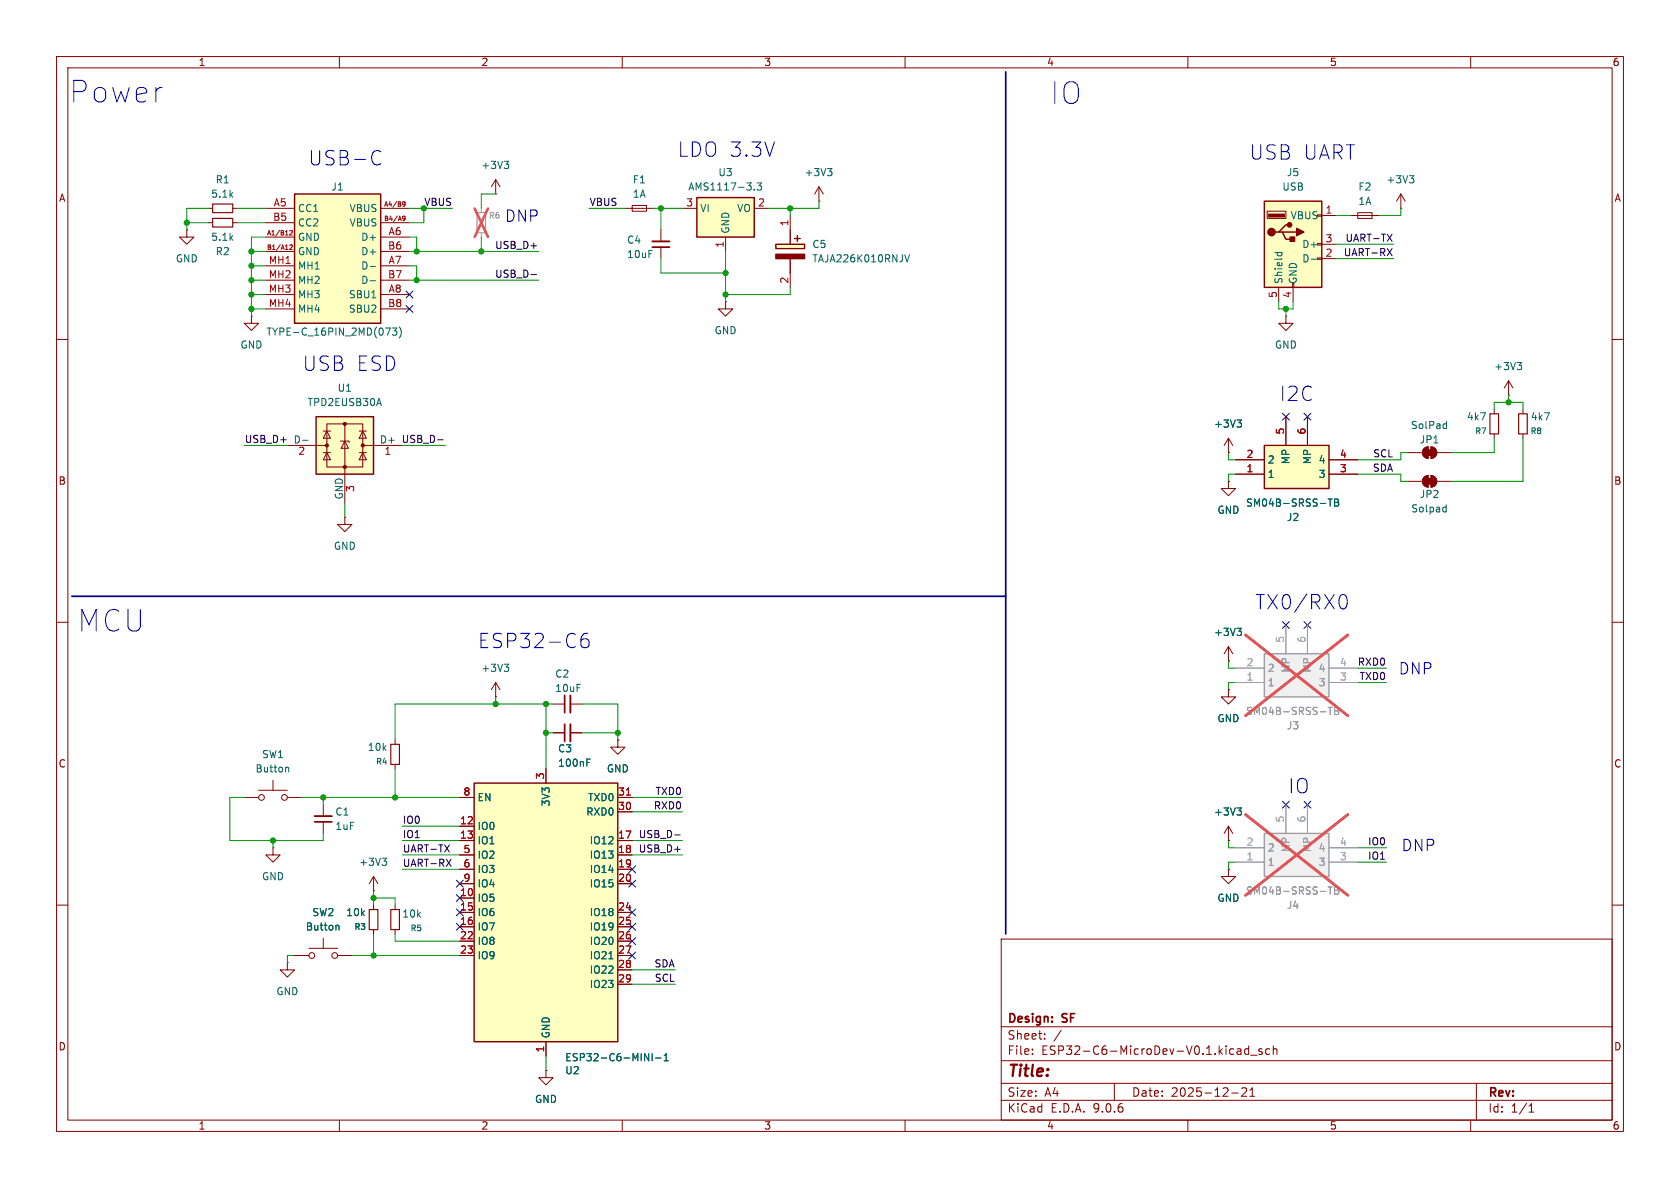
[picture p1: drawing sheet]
<svg xmlns="http://www.w3.org/2000/svg" width="297mm" height="210mm" viewBox="0 0 297 210" stroke-linecap="round" stroke-linejoin="round" font-family="sans-serif">
<g fill="none" stroke="#840000" stroke-width=".18">
<path d="M10 10h277v190h-277zM12 12h273v186h-273zM60 10v2M110 10v2M160 10v2M210 10v2M260 10v2M44.4 55.9v1.3h-1.2l1.2 1.2 1.3-1.2h-1.3M44.4 55.9h.1M10 60h2M269.2 72.4v.8M269.2 76.7v.8"/>
<path d="M285 60h2M10 110h2M285 110h2M10 160h2M177 166h108v32h-108zM285 160h2M60 198v2M110 198v2M160 198v2M177 194.5h108M177 191.5h108M177 187.5h108"/>
<path d="M177 181.5h108M182.5 186.3v.1M182.5 185.5v.1M184.7 183.6v.1M184.7 182.8v.1M187.6 182.1l-1.3 2M197 191.5v3M210 198v2M217.7 193.2h1.2M218.9 185.4h.3l.2 .2v.8M219.4 186.3l-.5 .1M219.4 185.8h-.5"/>
<path d="M219.5 192.4l.6-.1 .2 .1 .1 .3-.9 1.1h.9M220.7 185.5l-.4-.1-.3 .3v.4l.2 .2h.5M220.7 184.9v1.5M221 193.8h.8M221 192.7l.4-.4v1.5M221.1 186.5h1.1M223.1 185.5l-.4-.1-.2 .2 .1 .2 .5 .2v.3h-.6M224.5 185.5l-.5-.1-.3 .3v.4l.2 .2h.6M225.1 185.5l.2-.1 .4 .1v.9M225.1 184.9v1.5M260 198v2M261 191.5v6.5"/>
<path d="M270.3 196.6h.9M270.3 195.5l.4-.4v1.5"/>
</g>
<path d="M268.5 73.2h1.5v3.5h-1.5z" fill="none" stroke="#840000" stroke-width=".2"/>
<path d="M55.9 73.7h10.1v10.1h-10.1z" fill="#ffffc2"/>
<path d="M55.9 73.7h10.1v10.1h-10.1z" fill="none" stroke="#840000" stroke-width=".25"/>
<g fill="none" stroke="#840000" stroke-width=".18">
<path d="M87.6 34.3h.1M87.6 31.8l-.7 1.2M87.6 31.8l.8 1.2M87.6 31.8v2.5M110.5 36.8h5.1M111.8 36.3h2.5v1h-2.5zM116.8 40.6v2.1M116.8 43.7v2M50.8 78.7h7M57.1 76.2h1.3M57.8 74.9h6.3v7.7h-6.3zM57.8 76.2l.6 1.3h-1.3z"/>
<path d="M60.2 78h1.5v.2M61 78l.6 1.2h-1.3zM61 74.9v14M63.5 76.2h1.3M64.1 76.2l.7 1.3h-1.3zM64.1 78.7h7M266.7 69.9h.1M266.7 67.3l-.8 1.3M266.7 67.3l.8 1.3M266.7 67.3v2.6M57.1 80h1.3M57.8 80l.6 1.3h-1.3z"/>
<path d="M61 91.4v1.3h-1.3l1.3 1.3 1.2-1.3h-1.2M61 91.4h.1M63.5 80h1.3M64.1 80l.7 1.3h-1.3zM97.8 129.5h2M100.8 129.5h2.1M109.2 130.8v1.3h1.3l-1.3 1.3-1.3-1.3h1.3M109.2 130.8h.1"/>
</g>
<g fill="#840000" stroke="#840000" stroke-width=".18">
<circle cx="64.1" cy="78.7" r=".28"/>
<circle cx="61" cy="74.9" r=".28"/>
<circle cx="61" cy="82.6" r=".28"/>
<circle cx="57.8" cy="78.7" r=".28"/>
</g>
<path d="M89.1 28.5h.8l-.4 .5M89.7 29l.2 .2v.3l-.2 .3M53.5 77.8h1M67 70.4l.4 1.3M268.2 64.1h.8l-.4 .5M268.8 64.6l.2 .2v.3l-.2 .2M103.7 134.8h.5M103.7 134.2h.6" fill="none" stroke="#006464" stroke-width=".18"/>
<path d="M115.3 43.7h3.1M99.8 128v3.1" fill="none" stroke="#840000" stroke-width=".3"/>
<path d="M115.3 42.7h3.1M100.8 128v3.1" fill="none" stroke="#840000" stroke-width=".33"/>
<path d="M83.8 138.4h25.4v45.8h-25.4z" fill="#ffffc2"/>
<path d="M83.8 138.4h25.4v45.8h-25.4z" fill="none" stroke="#840000" stroke-width=".25"/>
<g fill="none" stroke="#840000" stroke-width=".18">
<path d="M247.6 36.8h.1M247.6 34.3l-.7 1.3M247.6 34.3l.8 1.3M247.6 34.3v2.5M251.8 79.3l.7-.3v2a1.02 1.02 0 0 1-1-.6 1.02 1.02 0 0 1 .3-1.1zM253 79a1.02 1.02 0 0 1 1 1 1.02 1.02 0 0 1-1 1zM264.2 72.4v.8M264.2 76.7v.8M248.9 80h2.6M248.9 85.1h2.6M251.8 84.4l.7-.3v2a1.02 1.02 0 0 1-1-.6 1.02 1.02 0 0 1 .3-1.1zM253 84.1a1.02 1.02 0 0 1 1 1 1.02 1.02 0 0 1-1 1z"/>
<path d="M254 80h2.5M254 85.1h2.5M96.5 135.9v2.5M97.8 124.5h2M100.8 124.5h2.1M81.3 141h2.5M81.3 146.1h2.5M81.3 148.6h2.5M81.3 151.1h2.5M81.3 153.7h2.5M81.3 156.2h2.5M81.3 158.8h2.5"/>
<path d="M109.2 141h2.6M109.2 148.6h2.6M109.2 151.1h2.6M109.2 153.7h2.6M109.2 156.2h2.6M109.2 143.5h2.6M50.8 170.2v1.3h1.3l-1.3 1.2-1.3-1.2h1.3M50.8 170.2h.1M52.1 168.9h2.5M54.6 167.6h5.1M57.1 165.9v1.7M59.7 168.9h2.5"/>
<path d="M69.8 160v.8M69.8 164.3v.8M81.3 161.3h2.5M81.3 163.8h2.5M81.3 166.4h2.5M81.3 168.9h2.5M109.2 161.3h2.6M109.2 163.8h2.6M109.2 166.4h2.6M109.2 168.9h2.6M109.2 171.5h2.6M109.2 174h2.6"/>
<path d="M96.5 184.2v2.5"/>
<circle cx="55.1" cy="168.9" r=".51"/>
<circle cx="59.2" cy="168.9" r=".51"/>
</g>
<path d="M110.7 140.6h.8" fill="none" stroke="#a90000" stroke-width=".18"/>
<g fill="none" stroke="#006464" stroke-width=".18">
<path d="M249.2 31.1h.7l-.4 .4M249.7 31.5l.2 .3v.3l-.2 .2M255.4 74.9l.3 .1M255.7 74.5v1.3M255.7 75.7l-.3 .1M255.3 89.6l.4 .1M255.7 89.2v1.3M255.7 90.4l-.4 .1M59.6 163.6l.3 .1v.7M107.6 169.5h.8M114 186.3l.7 1.2v-1.2M115.3 186.3v1.2"/>
<path d="M115.9 187h1M117.4 187.5h.7M117.4 186.6l.4-.3v1.2"/>
</g>
<g fill="#840000" stroke="#840000" stroke-width=".18">
<path d="M252.2 79.5h1v1h-1z"/>
<path d="M251.8 79.3l.7-.3v2a1.02 1.02 0 0 1-1-.6 1.02 1.02 0 0 1 .3-1.1z"/>
<path d="M253 79a1.02 1.02 0 0 1 1 1 1.02 1.02 0 0 1-1 1z"/>
<path d="M252.2 84.6h1v1h-1z"/>
<path d="M251.8 84.4l.7-.3v2a1.02 1.02 0 0 1-1-.6 1.02 1.02 0 0 1 .3-1.1z"/>
<path d="M253 84.1a1.02 1.02 0 0 1 1 1 1.02 1.02 0 0 1-1 1z"/>
</g>
<path d="M263.4 73.2h1.5v3.5h-1.5zM69.1 160.8h1.5v3.5h-1.5z" fill="none" stroke="#840000" stroke-width=".2"/>
<path d="M99.8 122.9v3.1" fill="none" stroke="#840000" stroke-width=".3"/>
<path d="M100.8 122.9v3.1" fill="none" stroke="#840000" stroke-width=".33"/>
<path d="M223.5 35.6h10.2v15.2h-10.2z" fill="#ffffc2"/>
<path d="M223.5 35.6h10.2v15.2h-10.2zM228 39.8h-.7l-1.2 1.2h-.7M226.1 41h.6l.6 1.3h1.3M226.7 41h2.5" fill="none" stroke="#840000" stroke-width=".25"/>
<g fill="#840000" stroke="#840000" stroke-width=".25">
<path d="M228.1 41.9h.8v.8h-.8z"/>
<path d="M229.2 40.4l1.3 .6-1.3 .7z"/>
<circle cx="224.8" cy="41" r=".63"/>
<circle cx="228" cy="39.8" r=".38"/>
</g>
<path d="M224.3 37.8h2.8v.6h-2.8z" fill="#840000" stroke="#840000" stroke-width=".18"/>
<g fill="none" stroke="#840000" stroke-width=".18">
<path d="M224 37.3h3.3v1.3h-3.3zM232.9 38h.8v.2h-.8zM233.7 38.1h2.5M238.8 38.1h5M240 37.6h2.6v1h-2.6zM226.1 50.8v2.5M227.3 55.9v1.3h1.3l-1.3 1.2-1.2-1.2h1.2M227.3 55.9h.1M228.6 50.8v2.5M232.9 43.1h.8v.2h-.8zM232.9 45.6h.8v.2h-.8zM233.7 43.2h2.5"/>
<path d="M233.7 45.7h2.5M217.2 77.5l-.8 1.2M217.2 77.5l.7 1.2M217.2 77.5v2.5M217.2 80h.1"/>
</g>
<path d="M225.4 44.6h1.2M225.9 44.6l-.1 .4M226.6 44.6v.4M231.8 45.8h1M218.7 74.2h.8l-.5 .5M219.2 74.7l.3 .3v.3l-.3 .2" fill="none" stroke="#006464" stroke-width=".18"/>
<path d="M137.2 43.2h5v.7h-5z" fill="#ffffc2"/>
<path d="M137.2 43.2h5v.7h-5zM139.7 40.6v2.6M139.7 45.7v2.6M140.5 42.2h1M141 41.7v1" fill="none" stroke="#840000" stroke-width=".25"/>
<path d="M137.2 45h5v.7h-5z" fill="#840000" stroke="#840000" stroke-width=".25"/>
<g fill="none" stroke="#840000" stroke-width=".18">
<path d="M139.7 38.1v2.5M144.8 35.6h.1M144.8 33l-.8 1.3M144.8 33l.7 1.3M144.8 33v2.6M139.7 48.3v2.5M69.8 130.8v.8M69.8 135.1v.8M87.6 123.2h.1M87.6 120.7l-.7 1.2M87.6 120.7l.8 1.2M87.6 120.7v2.5"/>
<path d="M96.5 189.2v1.3h1.3l-1.3 1.3-1.3-1.3h1.3M96.5 189.2h.1"/>
</g>
<path d="M146.3 29.8h.8l-.4 .5M146.8 30.3l.3 .2v.3l-.3 .3M159.9 45l.5 1.3 .4-1.3M89.1 117.4h.8l-.4 .5M89.7 117.9l.2 .2v.3l-.2 .3" fill="none" stroke="#006464" stroke-width=".18"/>
<path d="M69.1 131.6h1.5v3.5h-1.5z" fill="none" stroke="#840000" stroke-width=".2"/>
<path d="M123.2 34.9h10.1v7h-10.1z" fill="#ffffc2"/>
<path d="M123.2 34.9h10.1v7h-10.1z" fill="none" stroke="#840000" stroke-width=".25"/>
<g fill="none" stroke="#840000" stroke-width=".18">
<path d="M120.6 36.8h2.6M133.3 36.8h2.6M128.3 53.3v1.3h1.2l-1.2 1.3-1.3-1.3h1.3M128.3 53.3h.1M128.3 41.9v2.6M45.7 139.7h5.1M48.3 137.9v1.8M43.2 141h2.5M48.3 149.9v1.2h1.2l-1.2 1.3-1.3-1.3h1.3M48.3 149.9h.1M50.8 141h2.5"/>
<circle cx="46.2" cy="141" r=".51"/>
<circle cx="50.3" cy="141" r=".51"/>
</g>
<path d="M133.3 33.5v.1M133.8 32.3h.8l-.4 .5 .4 .1v.6l-.2 .1-.6-.1M50.7 135.6l.3 .2v.7" fill="none" stroke="#006464" stroke-width=".18"/>
<path d="M84.3 37.6h1.6v3.5h-1.6z" fill="none" stroke="#a1a1a1" stroke-width=".2"/>
<path d="M85.1 36.8v.8M85.1 41.1v.8" fill="none" stroke="#a1a1a1" stroke-width=".18"/>
<path d="M83.9 36.9l2.4 5M86.3 36.9l-2.4 5" fill="none" stroke="#e65255" stroke-width=".46"/>
<path d="M52.1 34.3h15.2v22.9h-15.2z" fill="#ffffc2"/>
<path d="M52.1 34.3h15.2v22.9h-15.2z" fill="none" stroke="#840000" stroke-width=".25"/>
<g fill="none" stroke="#840000" stroke-width=".18">
<path d="M47 36.8h5.1M47 39.4h5.1M67.3 36.8h5.1M67.3 39.4h5.1M47 41.9h5.1M47 44.5h5.1M47 47h5.1M47 49.5h5.1M47 52.1h5.1M47 54.6h5.1M67.3 41.9h5.1M67.3 44.5h5.1"/>
<path d="M67.3 47h5.1M67.3 49.5h5.1M67.3 52.1h5.1M67.3 54.6h5.1M217.2 85.1v1.3h1.2l-1.2 1.2-1.3-1.2h1.3M217.2 85.1h.1"/>
</g>
<path d="M71.6 36l-.1 .2-.3-.1v-.4h.3l.1 .1v.5l-.4 .2M71.6 38.6l-.1 .1h-.3v-.4l.3-.1 .1 .2v.4l-.4 .2M51.2 40.8h.3l.2 .2-.5 .6h.5M51.2 43.4l.3-.1 .2 .2-.5 .6h.5" fill="none" stroke="#a90000" stroke-width=".18"/>
<path d="M65.4 47.1h1M65.4 49.6h1M68.2 58h.8l-.5 1.3M69.4 58h.8l-.5 .5 .4 .1v.5l-.2 .2-.5-.2M70.6 57.8a1.46 1.46 0 0 1 0 1.9" fill="none" stroke="#006464" stroke-width=".18"/>
<path d="M223.5 78.7h11.4v7.7h-11.4z" fill="#ffffc2"/>
<path d="M223.5 78.7h11.4v7.7h-11.4z" fill="none" stroke="#840000" stroke-width=".25"/>
<g fill="none" stroke="#840000" stroke-width=".18">
<path d="M36.8 36.8h.8M36.8 39.4h.8M41.1 36.8h.8M41.1 39.4h.8M33 40.6v1.3h-1.3l1.3 1.3 1.3-1.3h-1.3M33 40.6h.1M227.3 73.7v5M231.1 73.7v5M218.4 83.8h5.1M218.4 81.3h5.1M234.9 83.8h5.1M234.9 81.3h5.1"/>
<path d="M217.2 116.8h.1M217.2 114.3l-.8 1.3M217.2 114.3l.7 1.3M217.2 114.3v2.5M57.1 142.2v2.1M57.1 145.3v2M217.2 148.6h.1M217.2 146.1v2.5M217.2 146.1l-.8 1.2M217.2 146.1l.7 1.2"/>
</g>
<path d="M234.8 88.2h.7M235.2 88.2v1.3M235.9 88.2h.5l.2 .3-.2 .3 .2 .1 .1 .3-.3 .3h-.5zM235.9 88.8h.5M218.7 111.1h.8l-.5 .5M219.2 111.6l.3 .2v.3l-.3 .2M218.7 142.8h.8l-.5 .5M219.2 143.3l.3 .2v.3l-.3 .3" fill="none" stroke="#006464" stroke-width=".18"/>
<path d="M55.6 145.3h3.1" fill="none" stroke="#840000" stroke-width=".3"/>
<path d="M55.6 144.3h3.1" fill="none" stroke="#840000" stroke-width=".33"/>
<path d="M37.6 36.1h3.5v1.5h-3.5zM37.6 38.6h3.5v1.5h-3.5z" fill="none" stroke="#840000" stroke-width=".2"/>
<path d="M223.5 115.6h11.4v7.6h-11.4z" fill="#f0f0f0"/>
<path d="M223.5 115.6h11.4v7.6h-11.4z" fill="none" stroke="#a1a1a1" stroke-width=".25"/>
<path d="M218.4 118.1h5.1M227.3 110.5v5.1M231.1 110.5v5.1M234.9 118.1h5.1M218.4 120.7h5.1M234.9 120.7h5.1" fill="none" stroke="#a1a1a1" stroke-width=".18"/>
<path d="M234.8 125h.7M235.2 125v1.3M235.9 125h.5l.2 .3-.2 .3 .2 .2 .1 .3-.3 .2h-.5zM235.9 125.6h.5" fill="none" stroke="#989898" stroke-width=".18"/>
<path d="M220.2 112.2l18.1 14.3M238.3 112.2l-18.1 14.3" fill="none" stroke="#e65255" stroke-width=".46"/>
<path d="M65.3 160.8h1.5v3.5h-1.5z" fill="none" stroke="#840000" stroke-width=".2"/>
<path d="M217.2 121.9v1.3h1.2l-1.2 1.3-1.3-1.3h1.3M217.2 121.9h.1M66 157.5h.1M66 154.9v2.6M66 154.9l-.7 1.3M66 154.9l.8 1.3M217.2 153.7v1.2h1.2l-1.2 1.3-1.3-1.3h1.3M217.2 153.7h.1M66 160v.8M66 164.3v.8" fill="none" stroke="#840000" stroke-width=".18"/>
<path d="M67.6 151.7h.7l-.4 .5M68.1 152.2l.2 .2v.3l-.2 .3" fill="none" stroke="#006464" stroke-width=".18"/>
<path d="M223.5 147.3h11.4v7.6h-11.4z" fill="#f0f0f0"/>
<path d="M223.5 147.3h11.4v7.6h-11.4z" fill="none" stroke="#a1a1a1" stroke-width=".25"/>
<path d="M218.4 118.1h5.1M227.3 110.5v5.1M231.1 110.5v5.1M234.9 118.1h5.1M218.4 120.7h5.1M234.9 120.7h5.1M218.4 152.4h5.1M218.4 149.9h5.1M227.3 142.2v5.1M231.1 142.2v5.1M234.9 152.4h5.1M234.9 149.9h5.1" fill="none" stroke="#a1a1a1" stroke-width=".18"/>
<path d="M234.8 125h.7M235.2 125v1.3M235.9 125h.5l.2 .3-.2 .3 .2 .2 .1 .3-.3 .2h-.5zM235.9 125.6h.5M234.8 156.8h.7M235.2 156.8v1.3M235.9 156.8h.5l.2 .2-.2 .4 .2 .1 .1 .3-.3 .3h-.5zM235.9 157.4h.5" fill="none" stroke="#989898" stroke-width=".18"/>
<path d="M220.2 112.2l18.1 14.3M238.3 112.2l-18.1 14.3M220.2 144l18.1 14.3M238.3 144l-18.1 14.3" fill="none" stroke="#e65255" stroke-width=".46"/>
<path d="M93.9 48.5h.9M245.3 43.9l.8 1.3M245.3 41.4l.8 1.3M246.1 43.9l-.8 1.3M246.1 41.4l-.8 1.3M77.4 77.7h.9M78.6 149.3l.8 1.3M78.9 151.9l.8 1.3M79.4 149.3l-.8 1.3M79.7 151.9l-.8 1.3M119.3 147.6h.9" fill="none" stroke="#0f0f0f" stroke-width=".18"/>
<path d="M177.8 12.7v152.4M12.7 105.4h165.1" fill="none" stroke="#000084" stroke-width=".3"/>
<g fill="none" stroke="#009600" stroke-width=".18">
<path d="M33 39.4h3.8M36.8 36.8h-3.8v3.8M41.9 36.8h5.1M41.9 39.4h5.1M72.4 36.8h7.6M74.9 36.8v2.6h-2.5M87.6 34.3h-2.5v2.5M104.1 36.8h6.4M115.6 36.8h5M116.8 36.8v3.8M139.7 36.8v1.3M144.8 35.6v1.2h-8.9"/>
<path d="M236.2 38.1h2.6M247.6 36.8v1.3h-3.8M44.4 52.1h2.6M44.4 44.5h2.6M44.4 47h2.6M44.4 49.5h2.6M44.4 54.6h2.6M47 41.9h-2.6v14M72.4 41.9h1.3v2.6M72.4 47h1.3v2.5M72.4 44.5h22.8M72.4 49.5h22.8"/>
<path d="M85.1 41.9v2.6M116.8 45.7v2.6h11.5M128.3 44.5v8.8M139.7 50.8v1.3h-11.4M226.1 53.3v1.3h2.5v-1.3M227.3 54.6v1.3M236.2 43.2h10.2M236.2 45.7h10.2M43.2 78.7h7.6M71.1 78.7h7.6M264.2 72.4v-1.3h5v1.3M264.2 77.5v2.5h-7.7"/>
<path d="M266.7 69.9v1.2M269.2 77.5v7.6h-12.7M61 88.9v2.5M217.2 80v1.3h1.2M218.4 83.8h-1.2v1.3M240 83.8h7.6v1.3h1.3M248.9 80h-1.3v1.3h-7.6M217.2 116.8v1.3h1.2M240 118.1h5.1M69.8 135.9v5.1M87.6 123.2v1.3M96.5 124.5v11.4"/>
<path d="M96.5 129.5h1.3M97.8 124.5h-28v6.3M102.9 124.5h6.3v6.3M102.9 129.5h6.3M218.4 120.7h-1.2v1.2M240 120.7h5.1M43.2 141h-2.6v7.6h16.5v-1.3M48.3 148.6v1.3M53.3 141h28M57.1 141v1.2M66 158.8h3.8v1.2M66 157.5v2.5"/>
<path d="M71.1 151.1h10.2M71.1 148.6h10.2M71.1 146.1h10.2M71.1 153.7h10.2M111.8 151.1h8.8M111.8 143.5h8.8M111.8 148.6h8.8M111.8 141h8.8M217.2 148.6v1.3h1.2M218.4 152.4h-1.2v1.3M240 152.4h5.1M240 149.9h5.1"/>
<path d="M52.1 168.9h-1.3v1.3M62.2 168.9h19.1M66 165.1v3.8M69.8 165.1v1.3h11.5M111.8 174h7.6M111.8 171.5h7.6M96.5 186.7v2.5"/>
</g>
<g fill="none" stroke="#000084" stroke-width=".18">
<path d="M71.8 54l1.2 1.2M71.8 51.5l1.2 1.2M73 54l-1.2 1.2M73 51.5l-1.2 1.2M226.7 73.1l1.2 1.2M227.9 73.1l-1.2 1.2M230.5 73.1l1.2 1.2M231.7 73.1l-1.2 1.2M226.7 109.9l1.2 1.2M227.9 109.9l-1.2 1.2M230.5 109.9l1.2 1.2M231.7 109.9l-1.2 1.2"/>
<path d="M80.7 155.6l1.2 1.2M80.7 158.1l1.2 1.3M81.9 155.6l-1.2 1.2M81.9 158.1l-1.2 1.3M111.2 155.6l1.2 1.2M111.2 153.1l1.2 1.2M112.4 155.6l-1.2 1.2M112.4 153.1l-1.2 1.2M226.7 141.6l1.2 1.2M227.9 141.6l-1.2 1.2M230.5 141.6l1.2 1.2M231.7 141.6l-1.2 1.2"/>
<path d="M80.7 163.2l1.2 1.2M80.7 160.7l1.2 1.2M81.9 163.2l-1.2 1.2M81.9 160.7l-1.2 1.2M111.2 165.8l1.2 1.2M111.2 168.3l1.2 1.2M111.2 160.7l1.2 1.2M111.2 163.2l1.2 1.2M112.4 165.8l-1.2 1.2M112.4 168.3l-1.2 1.2M112.4 160.7l-1.2 1.2M112.4 163.2l-1.2 1.2"/>
</g>
<path d="M66.2 26.7a.89 .89 0 0 1 1.1 .2M67.3 28.9a.89 .89 0 0 1-1.1 .1M103.9 112a1.01 1.01 0 0 0-1.2 1v1l.2 .4 .8 .1 .3-.2 .1-.9-.2-.4-.7-.1-.5 .5M237.1 105.2a.6 .6 0 0 1 .9 .4 1.49 1.49 0 0 1-.4 2l-.5-.1" fill="none" stroke="#0000c2" stroke-width=".18"/>
<g fill="none" stroke="#840000" stroke-width=".18">
<path d="M227.3 73.7v5M231.1 73.7v5M217.2 80h.1M217.2 85.1h.1M218.4 83.8h5.1M218.4 81.3h5.1M234.9 83.8h5.1M234.9 81.3h5.1M217.2 116.8h.1M96.5 135.9v2.5M97.8 129.5h2M100.8 129.5h2.1"/>
<path d="M109.2 130.8h.1M217.2 121.9h.1M81.3 141h2.5M81.3 146.1h2.5M81.3 148.6h2.5M81.3 151.1h2.5M81.3 153.7h2.5M81.3 156.2h2.5M81.3 158.8h2.5M109.2 141h2.6M109.2 148.6h2.6M109.2 151.1h2.6"/>
<path d="M109.2 153.7h2.6M109.2 156.2h2.6M109.2 143.5h2.6M217.2 148.6h.1M217.2 153.7h.1M52.1 168.9h2.5M59.7 168.9h2.5M66 160v.8M66 164.3v.8M81.3 168.9h2.5M81.3 161.3h2.5M81.3 163.8h2.5"/>
<path d="M81.3 166.4h2.5M109.2 168.9h2.6M109.2 161.3h2.6M109.2 163.8h2.6M109.2 166.4h2.6M109.2 171.5h2.6M109.2 174h2.6M96.5 189.2h.1M96.5 184.2v2.5"/>
</g>
<g fill="none" stroke="#006464" stroke-width=".18">
<path d="M218.7 74.2h.8l-.5 .5M219.2 74.7l.3 .3v.3l-.3 .2M234.8 88.2h.7M235.2 88.2v1.3M235.9 88.2h.5l.2 .3-.2 .3 .2 .1 .1 .3-.3 .3h-.5zM235.9 88.8h.5M218.7 111.1h.8l-.5 .5M219.2 111.6l.3 .2v.3l-.3 .2M103.7 134.8h.5M103.7 134.2h.6M218.7 142.8h.8l-.5 .5M219.2 143.3l.3 .2v.3l-.3 .3"/>
<path d="M59.6 163.6l.3 .1v.7M107.6 169.5h.8M114 186.3l.7 1.2v-1.2M115.3 186.3v1.2M115.9 187h1M117.4 187.5h.7M117.4 186.6l.4-.3v1.2"/>
</g>
<path d="M110.7 140.6h.8" fill="none" stroke="#a90000" stroke-width=".18"/>
<g fill="#009600" stroke="#009600" stroke-width=".18">
<circle cx="33" cy="39.4" r=".46"/>
<circle cx="74.9" cy="36.8" r=".46"/>
<circle cx="44.4" cy="44.5" r=".46"/>
<circle cx="44.4" cy="47" r=".46"/>
<circle cx="66" cy="168.9" r=".46"/>
<circle cx="66" cy="158.8" r=".46"/>
<circle cx="73.7" cy="44.5" r=".46"/>
<circle cx="73.7" cy="49.5" r=".46"/>
<circle cx="44.4" cy="49.5" r=".46"/>
<circle cx="44.4" cy="54.6" r=".46"/>
<circle cx="44.4" cy="52.1" r=".46"/>
<circle cx="48.3" cy="148.6" r=".46"/>
<circle cx="69.8" cy="141" r=".46"/>
<circle cx="57.1" cy="141" r=".46"/>
<circle cx="227.3" cy="54.6" r=".46"/>
<circle cx="139.7" cy="36.8" r=".46"/>
<circle cx="87.6" cy="124.5" r=".46"/>
<circle cx="128.3" cy="48.3" r=".46"/>
<circle cx="116.8" cy="36.8" r=".46"/>
<circle cx="128.3" cy="52.1" r=".46"/>
<circle cx="85.1" cy="44.5" r=".46"/>
<circle cx="96.5" cy="124.5" r=".46"/>
<circle cx="96.5" cy="129.5" r=".46"/>
<circle cx="266.7" cy="71.1" r=".46"/>
<circle cx="109.2" cy="129.5" r=".46"/>
</g>
<g font-size="5.3" fill="#0000c2">
<text x="12.3" y="18.4">Power</text>
<text x="185.7" y="18.6">IO</text>
<text x="13.5" y="112">MCU</text>
</g>
<g font-size="3.5" fill="#0000c2">
<text x="54.4" y="29.5">USB-C</text>
<text x="119.6" y="27.9">LDO 3.3V</text>
<text x="220.7" y="28.5">USB UART</text>
<text x="53.3" y="65.8">USB ESD</text>
<text x="226.1" y="71.1">I2C</text>
<text x="221.7" y="108">TX0/RX0</text>
<text x="84.3" y="114.8">ESP32-C6</text>
<text x="227.6" y="140.5">IO</text>
</g>
<g font-size="2.8" fill="#0000c2">
<text x="89.2" y="39.4">DNP</text>
<text x="247.1" y="119.4">DNP</text>
<text x="247.6" y="150.6">DNP</text>
</g>
<text font-size="2.8" fill="#840000" x="178" y="190.9">Title:</text>
<g font-size="2.1" fill="#840000">
<text x="178" y="184">Sheet:</text>
<text x="178" y="181.2">Design:</text>
<text x="187.9" y="181.2">SF</text>
<text x="178" y="186.7">File:</text>
<text x="184.1" y="186.7">ESP32-C6-MicroDev-V0.1.kicad_sch</text>
<text x="178" y="196.9">KiCad</text>
<text x="178" y="194.1">Size:</text>
<text x="184.7" y="194.1">A4</text>
<text x="185.7" y="196.9">E.D.A.</text>
<text x="193.3" y="196.9">9.0.6</text>
<text x="200" y="194.1">Date:</text>
<text x="207" y="194.1">2025-12-21</text>
<text x="263" y="194.3">Rev:</text>
<text x="263" y="196.9">Id:</text>
<text x="267.1" y="196.9">1/1</text>
</g>
<g font-size="1.8" fill="#840000">
<text x="35" y="11.9">1</text>
<text x="85" y="11.9">2</text>
<text x="135" y="11.9">3</text>
<text x="185" y="11.9">4</text>
<text x="235" y="11.9">5</text>
<text x="285" y="11.9">6</text>
<text x="10.3" y="35.9">A</text>
<text x="285.3" y="35.9">A</text>
<text x="10.3" y="85.9">B</text>
<text x="285.3" y="85.9">B</text>
<text x="10.3" y="135.9">C</text>
<text x="285.3" y="135.9">C</text>
<text x="10.3" y="185.9">D</text>
<text x="285.3" y="185.9">D</text>
<text x="35" y="199.9">1</text>
<text x="85" y="199.9">2</text>
<text x="135" y="199.9">3</text>
<text x="185" y="199.9">4</text>
<text x="235" y="199.9">5</text>
<text x="285" y="199.9">6</text>
</g>
<g font-size="1.8" fill="#006464">
<text x="37.2" y="35.2">5.1k</text>
<text x="38" y="32.6">R1</text>
<text x="58.5" y="33.9">J1</text>
<text x="85" y="30.1">+3V3</text>
<text x="111.8" y="32.6">F1</text>
<text x="111.8" y="35.2">1A</text>
<text x="121.6" y="33.9">AMS1117-3.3</text>
<text x="126.9" y="31.3">U3</text>
<text x="142.1" y="31.3">+3V3</text>
<text x="226.6" y="33.9">USB</text>
<text x="227.4" y="31.3">J5</text>
<text x="240" y="33.9">F2</text>
<text x="245" y="32.6">+3V3</text>
<text x="52.6" y="37.7">CC1</text>
<text x="52.6" y="40.2">CC2</text>
<text x="61.7" y="37.7">VBUS</text>
<text x="61.7" y="40.2">VBUS</text>
<text x="123.7" y="37.7">VI</text>
<text x="129.1" y="41.4" transform="rotate(-90 129.1 41.4)">GND</text>
<text x="130.2" y="37.7">VO</text>
<text x="228.1" y="39">VBUS</text>
<text x="240" y="36.4">1A</text>
<text x="31" y="46.6">GND</text>
<text x="37.2" y="42.8">5.1k</text>
<text x="38" y="45.3">R2</text>
<text x="52.6" y="42.8">GND</text>
<text x="52.6" y="45.3">GND</text>
<text x="52.6" y="47.9">MH1</text>
<text x="63.8" y="42.8">D+</text>
<text x="63.8" y="45.3">D+</text>
<text x="63.8" y="47.9">D-</text>
<text x="110.8" y="43.3">C4</text>
<text x="110.8" y="45.8">10uF</text>
<text x="143.5" y="44">C5</text>
<text x="143.5" y="46.6">TAJA226K010RNJV</text>
<text x="230.1" y="44">D+</text>
<text x="230.1" y="46.6">D-</text>
<text x="52.6" y="50.4">MH2</text>
<text x="52.6" y="52.9">MH3</text>
<text x="61.6" y="52.9">SBU1</text>
<text x="63.8" y="50.4">D-</text>
<text x="226.9" y="50.3" transform="rotate(-90 226.9 50.3)">Shield</text>
<text x="229.5" y="50.3" transform="rotate(-90 229.5 50.3)">GND</text>
<text x="47" y="59.5">TYPE-C_16PIN_2MD(073)</text>
<text x="52.6" y="55.5">MH4</text>
<text x="61.6" y="55.5">SBU2</text>
<text x="126.2" y="59.3">GND</text>
<text x="42.4" y="61.8">GND</text>
<text x="225.3" y="61.8">GND</text>
<text x="264.1" y="65.6">+3V3</text>
<text x="54.3" y="72">TPD2EUSB30A</text>
<text x="59.6" y="69.4">U1</text>
<text x="214.5" y="75.8">+3V3</text>
<text x="249.3" y="76">SolPad</text>
<text x="259.2" y="74.5">4k7</text>
<text x="270.5" y="74.5">4k7</text>
<text x="51.8" y="78.5">D-</text>
<text x="67.1" y="78.5">D+</text>
<text x="224" y="82.1">2</text>
<text x="228.2" y="82.2" transform="rotate(-90 228.2 82.2)">MP</text>
<text x="232" y="82.2" transform="rotate(-90 232 82.2)">MP</text>
<text x="233" y="82.1">4</text>
<text x="250.9" y="78.6">JP1</text>
<text x="60.7" y="88.4" transform="rotate(-90 60.7 88.4)">GND</text>
<text x="220.2" y="89.8">SM04B-SRSS-TB</text>
<text x="224" y="84.7">1</text>
<text x="233" y="84.7">3</text>
<text x="250.9" y="88.2">JP2</text>
<text x="215.1" y="91">GND</text>
<text x="227.4" y="92.3">J2</text>
<text x="249.4" y="90.8">Solpad</text>
<text x="58.9" y="97.4">GND</text>
<text x="214.5" y="112.6">+3V3</text>
<text x="85" y="119">+3V3</text>
<text x="98.1" y="120">C2</text>
<text x="98.1" y="122.5">10uF</text>
<text x="215.1" y="127.9">GND</text>
<text x="45.1" y="136.8">Button</text>
<text x="46.2" y="134.2">SW1</text>
<text x="64.9" y="132.9">10k</text>
<text x="98.6" y="133.2">C3</text>
<text x="98.6" y="135.7">100nF</text>
<text x="107.2" y="136.8">GND</text>
<text x="84.3" y="141.8">EN</text>
<text x="97.4" y="142.6" transform="rotate(-90 97.4 142.6)">3V3</text>
<text x="103.9" y="141.8">TXD0</text>
<text x="59.2" y="144.4">C1</text>
<text x="59.2" y="146.9">1uF</text>
<text x="84.3" y="146.9">IO0</text>
<text x="84.3" y="149.5">IO1</text>
<text x="103.5" y="144.4">RXD0</text>
<text x="104.2" y="149.5">IO12</text>
<text x="214.5" y="144.4">+3V3</text>
<text x="46.2" y="155.8">GND</text>
<text x="63.4" y="153.3">+3V3</text>
<text x="84.3" y="152">IO2</text>
<text x="84.3" y="154.5">IO3</text>
<text x="104.2" y="152">IO13</text>
<text x="104.2" y="154.5">IO14</text>
<text x="84.3" y="157.1">IO4</text>
<text x="84.3" y="159.6">IO5</text>
<text x="104.2" y="157.1">IO15</text>
<text x="215.1" y="159.6">GND</text>
<text x="54" y="164.7">Button</text>
<text x="55.1" y="162.2">SW2</text>
<text x="61.1" y="162.2">10k</text>
<text x="71" y="162.4">10k</text>
<text x="84.3" y="162.2">IO6</text>
<text x="84.3" y="164.7">IO7</text>
<text x="84.3" y="167.2">IO8</text>
<text x="104.2" y="162.2">IO18</text>
<text x="104.2" y="164.7">IO19</text>
<text x="104.2" y="167.2">IO20</text>
<text x="84.3" y="169.8">IO9</text>
<text x="104.2" y="169.8">IO21</text>
<text x="104.2" y="172.3">IO22</text>
<text x="48.8" y="176.1">GND</text>
<text x="104.2" y="174.9">IO23</text>
<text x="97.4" y="183.6" transform="rotate(-90 97.4 183.6)">GND</text>
<text x="99.8" y="190.1">U2</text>
<text x="99.8" y="187.8">ESP32-C6-MINI-1</text>
<text x="94.5" y="195.2">GND</text>
</g>
<g font-size="1.8" fill="#a90000">
<text x="48.2" y="39.1">B5</text>
<text x="48.3" y="36.6">A5</text>
<text x="68.6" y="41.7">A6</text>
<text x="121.2" y="36.6">3</text>
<text x="133.9" y="36.6">2</text>
<text x="139.4" y="40.1" transform="rotate(-90 139.4 40.1)">1</text>
<text x="234.2" y="37.8">1</text>
<text x="47.4" y="46.7">MH1</text>
<text x="68.5" y="44.2">B6</text>
<text x="68.6" y="46.7">A7</text>
<text x="128" y="43.9" transform="rotate(-90 128 43.9)">1</text>
<text x="234.2" y="42.9">3</text>
<text x="234.2" y="45.5">2</text>
<text x="47.4" y="49.3">MH2</text>
<text x="47.4" y="51.8">MH3</text>
<text x="68.5" y="49.3">B7</text>
<text x="68.6" y="51.8">A8</text>
<text x="139.4" y="50.2" transform="rotate(-90 139.4 50.2)">2</text>
<text x="225.8" y="52.8" transform="rotate(-90 225.8 52.8)">5</text>
<text x="228.3" y="52.8" transform="rotate(-90 228.3 52.8)">4</text>
<text x="47.4" y="54.4">MH4</text>
<text x="68.5" y="54.4">B8</text>
<text x="227.1" y="76.9" transform="rotate(-90 227.1 76.9)">5</text>
<text x="230.9" y="76.9" transform="rotate(-90 230.9 76.9)">6</text>
<text x="52.6" y="80.7">2</text>
<text x="67.9" y="80.7">1</text>
<text x="220.3" y="83.6">1</text>
<text x="220.3" y="81">2</text>
<text x="236.8" y="83.6">3</text>
<text x="236.8" y="81">4</text>
<text x="62.9" y="87.1" transform="rotate(-90 62.9 87.1)">3</text>
<text x="96.3" y="137.9" transform="rotate(-90 96.3 137.9)">3</text>
<text x="81.8" y="140.7">8</text>
<text x="109.2" y="140.7">31</text>
<text x="109.2" y="143.3">30</text>
<text x="81.2" y="145.8">12</text>
<text x="81.2" y="148.3">13</text>
<text x="109.2" y="148.3">17</text>
<text x="81.8" y="150.9">5</text>
<text x="81.8" y="153.4">6</text>
<text x="81.8" y="156">9</text>
<text x="109.2" y="150.9">18</text>
<text x="109.2" y="153.4">19</text>
<text x="109.2" y="156">20</text>
<text x="81.2" y="158.5">10</text>
<text x="81.2" y="161">15</text>
<text x="109.2" y="161">24</text>
<text x="81.2" y="163.6">16</text>
<text x="81.2" y="166.1">22</text>
<text x="109.2" y="163.6">25</text>
<text x="109.2" y="166.1">26</text>
<text x="81.2" y="168.7">23</text>
<text x="109.2" y="168.7">27</text>
<text x="109.2" y="171.2">28</text>
<text x="109.2" y="173.7">29</text>
<text x="96.3" y="186.1" transform="rotate(-90 96.3 186.1)">1</text>
</g>
<g font-size="1.8" fill="#0f0f0f">
<text x="74.9" y="36.5">VBUS</text>
<text x="104.1" y="36.5">VBUS</text>
<text x="87.4" y="44.1">USB_D+</text>
<text x="237.5" y="45.4">UART-RX</text>
<text x="237.8" y="42.8">UART-TX</text>
<text x="87.4" y="49.2">USB_D-</text>
<text x="43.2" y="78.4">USB_D+</text>
<text x="70.9" y="78.4">USB_D-</text>
<text x="242.6" y="83.5">SDA</text>
<text x="242.7" y="80.9">SCL</text>
<text x="239.9" y="117.8">RXD0</text>
<text x="240.3" y="120.3">TXD0</text>
<text x="115.5" y="143.2">RXD0</text>
<text x="115.8" y="140.6">TXD0</text>
<text x="71.1" y="148.2">IO1</text>
<text x="71.1" y="145.7">IO0</text>
<text x="112.8" y="148.2">USB_D-</text>
<text x="241.8" y="149.5">IO0</text>
<text x="71.1" y="150.8">UART-TX</text>
<text x="71.1" y="153.3">UART-RX</text>
<text x="112.8" y="150.8">USB_D+</text>
<text x="241.8" y="152.1">IO1</text>
<text x="115.6" y="171.1">SDA</text>
<text x="115.7" y="173.6">SCL</text>
</g>
<g font-size="1.8" fill="#aaa">
<text x="227.1" y="113.7" transform="rotate(-90 227.1 113.7)">5</text>
<text x="230.9" y="113.7" transform="rotate(-90 230.9 113.7)">6</text>
<text x="220.3" y="117.9">2</text>
<text x="236.8" y="117.9">4</text>
<text x="220.3" y="120.4">1</text>
<text x="236.8" y="120.4">3</text>
<text x="220.3" y="149.6">2</text>
<text x="227.1" y="145.5" transform="rotate(-90 227.1 145.5)">5</text>
<text x="230.9" y="145.5" transform="rotate(-90 230.9 145.5)">6</text>
<text x="236.8" y="149.6">4</text>
<text x="220.3" y="152.1">1</text>
<text x="236.8" y="152.1">3</text>
</g>
<g font-size="1.8" fill="#989898">
<text x="224" y="119">2</text>
<text x="228.2" y="119" transform="rotate(-90 228.2 119)">MP</text>
<text x="232" y="119" transform="rotate(-90 232 119)">MP</text>
<text x="233" y="119">4</text>
<text x="224" y="121.5">1</text>
<text x="233" y="121.5">3</text>
<text x="220.2" y="126.6">SM04B-SRSS-TB</text>
<text x="227.4" y="129.1">J3</text>
<text x="224" y="153.3">1</text>
<text x="224" y="150.7">2</text>
<text x="228.2" y="150.8" transform="rotate(-90 228.2 150.8)">MP</text>
<text x="232" y="150.8" transform="rotate(-90 232 150.8)">MP</text>
<text x="233" y="153.3">3</text>
<text x="233" y="150.7">4</text>
<text x="220.2" y="158.3">SM04B-SRSS-TB</text>
<text x="227.4" y="160.9">J4</text>
</g>
<text font-size="1.4" fill="#989898" x="86.3" y="38.8">R6</text>
<g font-size="1.4" fill="#006464">
<text x="260.7" y="76.9">R7</text>
<text x="270.5" y="76.9">R8</text>
<text x="66.4" y="135.4">R4</text>
<text x="62.6" y="164.6">R3</text>
<text x="72.5" y="164.8">R5</text>
</g>
<g font-size="1.1" fill="#a90000">
<text x="47.1" y="41.7">A1/B12</text>
<text x="67.8" y="36.6">A4/B9</text>
<text x="67.8" y="39.1">B4/A9</text>
<text x="47.1" y="44.2">B1/A12</text>
</g>
</svg>
